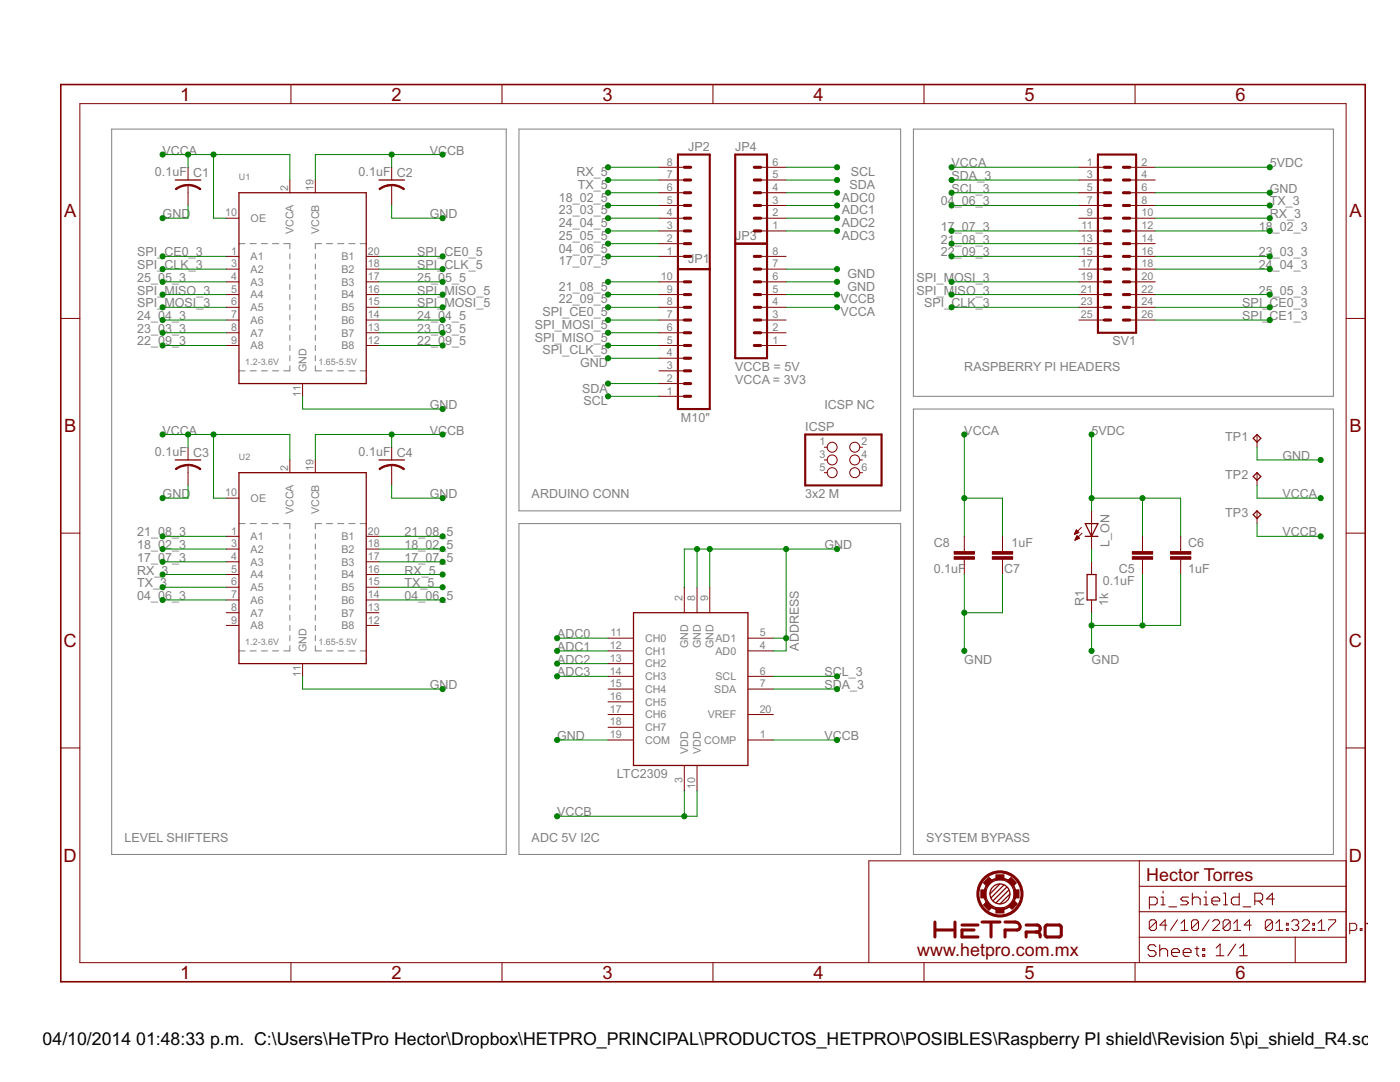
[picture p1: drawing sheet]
<svg xmlns="http://www.w3.org/2000/svg" width="279mm" height="216mm" viewBox="0 0 279 216" stroke-linecap="round" stroke-linejoin="round" font-family="sans-serif">
<g fill="none" stroke="#808080" stroke-width=".2">
<path d="M22.3 25.8h78.7v144.7h-78.7zM103.6 25.8h76.1v76.1h-76.1zM182.3 25.8h83.8v53.3h-83.8zM47.7 48.6h1.2M49.9 48.6h1.2M52.2 48.6h1.2M54.4 48.6h1.2M56.6 48.6h1.2v1M57.8 50.7v1M57.8 52.7v1M57.8 54.7v1M57.8 56.7v1.1"/>
<path d="M57.8 58.8v1M62.9 50.7v1M62.9 52.7v1M62.9 54.7v1M62.9 56.7v1.1M62.9 58.8v1M64.2 48.6h-1.3v1M65.2 48.6h1.2M67.4 48.6h1.2M69.6 48.6h1.2M71.9 48.6h1.2M47.7 74h1.2"/>
<path d="M49.9 74h1.2M52.2 74h1.2M54.4 74h1.2M57.8 73v1h-1.2M57.8 60.8v1M57.8 62.8v1.1M57.8 64.9v1M57.8 66.9v1M57.8 68.9v1.1M57.8 71v1M62.9 73v1h1.3M62.9 60.8v1"/>
<path d="M62.9 62.8v1.1M62.9 64.9v1M62.9 66.9v1M62.9 68.9v1.1M62.9 71v1M65.2 74h1.2M67.4 74h1.2M69.6 74h1.2M71.9 74h1.2M182.3 81.6h83.8v88.9h-83.8zM47.7 104.5h1.2M49.9 104.5h1.2"/>
<path d="M52.2 104.5h1.2M54.4 104.5h1.2M56.6 104.5h1.2v1M57.8 106.5v1M57.8 108.5v1.1M57.8 110.6v1M57.8 112.6v1M57.8 114.6v1.1M57.8 116.7v1M57.8 118.7v1M62.9 106.5v1M62.9 108.5v1.1"/>
<path d="M62.9 110.6v1M62.9 112.6v1M62.9 114.6v1.1M62.9 116.7v1M62.9 118.7v1M64.2 104.5h-1.3v1M65.2 104.5h1.2M67.4 104.5h1.2M69.6 104.5h1.2M71.9 104.5h1.2M103.6 104.5h76.1v66h-76.1zM47.7 129.9h1.2"/>
<path d="M49.9 129.9h1.2M52.2 129.9h1.2M54.4 129.9h1.2M57.8 120.7v1.1M57.8 122.7v1.1M57.8 124.8v1M57.8 126.8v1M57.8 128.8v1.1h-1.2M62.9 120.7v1.1M62.9 122.7v1.1M62.9 124.8v1M62.9 126.8v1"/>
<path d="M62.9 128.8v1.1h1.3M65.2 129.9h1.2M67.4 129.9h1.2M69.6 129.9h1.2M71.9 129.9h1.2"/>
</g>
<g fill="none" stroke="#800000" stroke-width=".25">
<path d="M35 35.9h5.1M47.7 38.5h25.4v38h-25.4zM75.6 35.9h5.1M35 91.8h5.1M47.7 94.3h25.4v38.1h-25.4zM75.6 91.8h5.1M250.1 87.5l.8-.8 .7 .8-.7 .7zM250.1 95.1l.8-.8 .7 .8-.7 .7zM216.6 104.5h2.5l-1.3 2.5zM216.6 107h2.5M217 114.6h1.7v5.1h-1.7zM250.1 102.7l.8-.8 .7 .8-.7 .8z"/>
<path d="M126.4 122.3h22.9v30.4h-22.9zM199.6 176.4l-2 2M200.4 176.6l-2.6 2.6M201 177l-2.8 2.8M201.4 177.6l-2.6 2.6M201.6 178.4l-2 2"/>
<circle cx="199.6" cy="178.4" r="3.2"/>
<circle cx="199.6" cy="178.4" r="3.1"/>
<circle cx="199.6" cy="178.4" r="2.84"/>
<circle cx="199.6" cy="178.4" r="1.99"/>
</g>
<g fill="none" stroke="#800000" stroke-width=".2">
<path d="M58.1 16.9v3.8M100.2 16.9v3.8M142.3 16.9v3.8M184.4 16.9v3.8M226.5 16.9v3.8M15.9 20.7h252.7v171.4h-252.7zM37.5 33.4v2.5M37.5 36.9v4.1M57.8 35.9v2.6M62.9 35.9v2.6M78.2 33.4v2.5M78.2 36.9v4.1"/>
<path d="M131.5 38.5h5.1M131.5 35.9h5.1M131.5 33.4h5.1M151.8 38.5h5.1M151.8 35.9h5.1M151.8 33.4h5.1M215.3 38.5h5.1M215.3 35.9h5.1M215.3 33.4h5.1M225.5 38.5h5M225.5 35.9h5M225.5 33.4h5"/>
<path d="M45.1 51.2h2.6M45.1 53.7h2.6M45.1 56.2h2.6M45.1 58.8h2.6M45.1 43.5h2.6M73.1 51.2h2.5M73.1 53.7h2.5M73.1 56.2h2.5M73.1 58.8h2.5M131.5 51.2h5.1M131.5 56.2h5.1M131.5 58.8h5.1"/>
<path d="M131.5 43.5h5.1M131.5 48.6h5.1M131.5 46.1h5.1M131.5 41h5.1M151.8 51.2h5.1M151.8 53.7h5.1M151.8 56.2h5.1M151.8 58.8h5.1M151.8 43.5h5.1M151.8 46.1h5.1M151.8 41h5.1M215.3 51.2h5.1"/>
<path d="M215.3 53.7h5.1M215.3 56.2h5.1M215.3 58.8h5.1M215.3 43.5h5.1M215.3 48.6h5.1M215.3 46.1h5.1M215.3 41h5.1M225.5 51.2h5M225.5 53.7h5M225.5 56.2h5M225.5 58.8h5M225.5 43.5h5"/>
<path d="M225.5 48.6h5M225.5 46.1h5M225.5 41h5M12.1 63.5h3.8M45.1 61.3h2.6M45.1 63.9h2.6M45.1 66.4h2.6M45.1 68.9h2.6M60.4 76.5v2.6M73.1 61.3h2.5M73.1 63.9h2.5M73.1 66.4h2.5"/>
<path d="M73.1 68.9h2.5M131.5 61.3h5.1M131.5 63.9h5.1M131.5 66.4h5.1M131.5 68.9h5.1M131.5 79.1h5.1M131.5 76.5h5.1M131.5 74h5.1M131.5 71.5h5.1M151.8 61.3h5.1M151.8 63.9h5.1M151.8 66.4h5.1"/>
<path d="M151.8 68.9h5.1M215.3 61.3h5.1M215.3 63.9h5.1M225.5 61.3h5M225.5 63.9h5M268.6 63.5h3.9M37.5 89.2v2.6M37.5 92.8v4.1M45.1 99.4h2.6M57.8 91.8v2.5M62.9 91.8v2.5M78.2 89.2v2.6"/>
<path d="M78.2 92.8v4.1M164.5 89.2h.6M164.5 91.8h.6M164.5 94.3h.6M171.6 89.2h.5M171.6 91.8h.5M171.6 94.3h.5M250.9 86.7v2.5M250.9 94.3v2.6M12.1 106.4h3.8M45.1 107h2.6M45.1 109.6h2.6"/>
<path d="M45.1 112.1h2.6M45.1 114.6h2.6M45.1 117.2h2.6M45.1 119.7h2.6M73.1 107h2.5M73.1 109.6h2.5M73.1 112.1h2.5M73.1 114.6h2.5M73.1 117.2h2.5M73.1 119.7h2.5M136.6 117.2v5.1M139.1 117.2v5.1"/>
<path d="M141.6 117.2v5.1M192.4 107v3.1M192.4 111.6v3M200.1 107v3.1M200.1 111.6v3M214.5 106.5h.2M214.5 106.4h.5M214.6 106.3h.7M214.6 107.7h.1M214.6 106.2h.6M214.6 107.6h.4M214.7 106h.4"/>
<path d="M214.7 107.5h.5M214.7 105.9h.3M214.7 107.4h.7M214.8 105.8h.1M214.8 107.3h.5M214.8 105.7l-.4 .9M214.8 105.7l.5 .6M214.8 107.1h.4M214.9 107h.1M214.9 106.9l.5 .5-.9 .4zM215.3 106.3l-.9 .3M215.8 105.2l-1.4 1.4"/>
<path d="M215.9 106.4l-1.4 1.4M217.8 101.9v7.7M217.8 112.1v2.5M217.8 119.7v2.6M228 107v3.1M228 111.6v3M235.6 107v3.1M235.6 111.6v3M250.9 101.9v2.6M268.6 106.4h3.9M45.1 122.3h2.6M45.1 124.8h2.6"/>
<path d="M60.4 132.4v2.6M73.1 122.3h2.5M73.1 124.8h2.5M121.3 127.3h5.1M121.3 129.9h5.1M121.3 132.4h5.1M121.3 135h5.1M121.3 137.5h5.1M149.3 127.3h5M149.3 129.9h5M149.3 135h5M149.3 137.5h5"/>
<path d="M12.1 149.2h3.8M121.3 140h5.1M121.3 142.6h5.1M121.3 145.1h5.1M121.3 147.7h5.1M136.6 152.7v5.1M139.1 152.7v5.1M149.3 142.6h5M149.3 147.7h5M268.6 149.2h3.9M196.4 176.2l.6 .6M196.4 176.2h1.1"/>
<path d="M196.4 176.3h1.1M196.5 176.3h.9M196.6 176.4h.8M196.6 176.4h.7M196.7 176.5h.6M196.7 176.5h.5M196.7 176.6h.5M196.8 175.7h1.2M196.8 176.6h.3M196.8 176.7h.3M196.8 175.7h1.1M196.9 176.7h.1"/>
<path d="M196.9 175.6h.9M197 176.8h.1M197 175.6h.8M197 180h.1M197 180l-.6 .6M197 180l1 1M197 175.5h.7M197.1 175.4h.5M197.2 175.3h.3M197.3 175.3h.2M197.3 175.2h.1M197.4 175.2l-1 1"/>
<path d="M197.4 175.2l.6 .6M197.6 176.1l-1.2 .1M197.6 176.1h-1.2M197.7 176.1h-1.3M197.7 176h-1.2M197.8 176h-1.2M197.8 175.9h-1.2M197.9 175.9h-1.3M197.9 175.8h-1.2M198 175.8l-1 1M198 175.8h-1.3M201.2 175.8h1.2"/>
<path d="M201.2 175.8l1 1M201.2 175.7h1.1M201.3 175.9h1.2M201.3 175.7h1M201.3 175.6h.9M201.4 176h1.2M201.4 175.6h.8M201.4 175.5h.7M201.5 176.1h1.2M201.5 175.4h.5M201.5 176.1l1.3 .1M201.6 175.3h.3"/>
<path d="M201.6 176.2h1.1M201.7 176.3h1M201.7 175.3h.2M201.7 176.3h.9M201.7 175.2h.1M201.8 176.4h.8M201.8 175.2l-.6 .6M201.8 175.2l1 1M201.8 176.4h.7M201.9 176.5h.6M201.9 176.5h.5M202 176.6h.4"/>
<path d="M202 176.6h.3M202.1 176.7h.2M202.1 176.7h.1M202.2 176.8h.1M202.2 180h.4M202.2 179.9h.3M202.3 179.9h.2M202.3 179.8h.1M202.8 176.2l-.6 .6M227.4 171.8v20.3M227.4 176.8h41.2M268.6 171.8h-95.2v20.3"/>
<path d="M58.1 192.1v3.8M100.2 192.1v3.8M142.3 192.1v3.8M184.4 192.1v3.8M196.4 180.6h1.2M196.4 180.6l1 1M196.4 180.5h1.1M196.4 180.7h1.3M196.5 180.5h1M196.5 180.7h1.2M196.5 180.4h.9M196.5 180.7l1.3 .1"/>
<path d="M196.6 180.4h.8M196.6 180.8h1.2M196.6 180.3h.7M196.6 180.8l1.3 .1M196.7 180.3h.6M196.7 180.9h1.2M196.7 180.2h.5M196.7 181h1.3M196.8 180.2h.4M196.8 181h1.1M196.8 180.1h.3M196.9 181.1h.9"/>
<path d="M196.9 180h.1M197 181.2h.7M197 181.3h.7M197.1 181.3h.5M197.1 181.4h.5M197.2 181.4h.3M197.3 181.5h.1M198 181l-.6 .6M201.4 180.8l.6 .6M201.4 180.8h1.1M201.5 180.9h.9M201.5 181h.9"/>
<path d="M201.6 181h.7M201.7 181.1h.5M201.8 180.4h1.1M201.8 181.2h.3M201.8 180.3h1.1M201.8 181.3h.3M201.9 180.3h1M201.9 181.3h.1M201.9 180.2h.9M202 181.4h.1M202 180.2h.8M202 180.1h.7"/>
<path d="M202.1 180.1h.6M202.1 180h.5M202.6 180.7l-1.2 .1M202.6 180.7h-1.2M202.7 180.7h-1.2M202.7 180.6h-1.2M202.8 180.6h-1.2M202.8 180.5h-1.2M202.9 180.4l-1.2 .1M202.9 180.4h-1.2M203 180.4l-.6-.6-1 1M203 180.4l-1 1"/>
<path d="M226.5 192.1v3.8M227.4 187h41.2M227.4 181.9h41.2M230.8 183.9l-.4-.4h-.7l-.3 .4v1.4M230.8 183.9v1.4l-.4 .4h-.7l-.3-.4M230.8 183.9l-1.4 1.4M232.9 184.6h-1.4l1-1.1v2.2M235 183.5l-1.4 2.2M235.7 185.7h1.4M235.7 184.2l.7-.7v2.2M239.2 183.9l-.4-.4h-.7l-.3 .4v1.4M239.2 183.9v1.4l-.4 .4h-.7l-.3-.4"/>
<path d="M239.2 183.9l-1.4 1.4M241.3 183.5l-1.4 2.2M242 183.9l.4-.4h.7l.3 .4v.3l-1.4 1.5h1.4M245.5 183.9l-.3-.4h-.7l-.4 .4v1.4M245.5 183.9v1.4l-.3 .4h-.7l-.4-.4M245.5 183.9l-1.4 1.4M246.2 185.7h1.4M246.2 184.2l.7-.7v2.2M249.7 184.6h-1.4l1.1-1.1v2.2M253.9 183.9l-.3-.4h-.7l-.4 .4v1.4M253.9 183.9v1.4l-.3 .4h-.7l-.4-.4M253.9 183.9l-1.4 1.4"/>
<path d="M254.6 185.7h1.4M254.6 184.2l.7-.7v2.2M256.7 185.3h.4v.4h-.4zM256.7 184.2h.4v.4h-.4zM257.8 183.9l.3-.4h.7l.4 .4v.3l-.4 .4M258.5 187v5.1M258.5 184.6h.3M258.8 184.6l.4 .4v.3l-.4 .4h-.7l-.3-.4M259.9 183.9l.3-.4h.7l.4 .4v.3l-1.4 1.5h1.4M262 185.3h.3v.4h-.3zM262 184.2h.3v.4h-.3zM263 185.7h1.5"/>
<path d="M263 184.2l.8-.7v2.2M265.2 183.5h1.4v.4l-1.4 1.4v.4M269.4 185.7h1l.4-.4v-.7l-.4-.4h-1v2.2M271.5 185.3h.3v.4h-.3zM273.1 184.4l-.2-.2h-.4v1.5"/>
<circle cx="166.1" cy="91.8" r=".99"/>
<circle cx="166.1" cy="89.2" r=".99"/>
<circle cx="166.1" cy="94.3" r=".99"/>
<circle cx="170.6" cy="89.2" r=".99"/>
<circle cx="170.6" cy="94.3" r=".99"/>
<circle cx="170.6" cy="91.8" r=".99"/>
</g>
<g fill="#800000" stroke="#800000" stroke-width=".2">
<path d="M37.5 36.8h.3a3.9 3.9 0 0 1 2.3 .9l-.2 .2-.8-.5-1.6-.4z" fill-rule="evenodd"/>
<path d="M35 37.7l1.2-.7 1.3-.2v.3l-1 .1-1.4 .7z" fill-rule="evenodd"/>
<path d="M78.2 36.8h.2a3.9 3.9 0 0 1 2.3 .9l-.1 .2-1.4-.7-1-.2z" fill-rule="evenodd"/>
<path d="M75.6 37.7l1.2-.7 1.4-.2v.3l-1 .1-1.4 .7z" fill-rule="evenodd"/>
<path d="M37.5 92.6l1.4 .3 1.2 .6-.2 .2-.8-.5-1.6-.3z" fill-rule="evenodd"/>
<path d="M35 93.5l1.2-.6 1.3-.2v.2l-1.5 .3-.9 .5z" fill-rule="evenodd"/>
<path d="M78.2 92.6l1.3 .3 1.2 .6-.1 .2-.9-.5-1.5-.3z" fill-rule="evenodd"/>
<path d="M75.6 93.5l1.2-.6 1.4-.2v.2l-1.5 .3-.9 .5z" fill-rule="evenodd"/>
</g>
<path d="M135.3 30.8h6.3v50.8h-6.3zM146.7 30.8h6.4v40.7h-6.4zM219.1 30.8h7.6v35.6h-7.6zM135.3 53.7h6.3M146.7 48.6h6.4M160.7 86.7h15.2v10.2h-15.2z" fill="none" stroke="#800000" stroke-width=".42"/>
<g fill="none" stroke="#800000" stroke-width=".61">
<path d="M136.6 38.5h1.2M136.6 35.9h1.2M136.6 33.4h1.2M150.5 38.5h1.3M150.5 35.9h1.3M150.5 33.4h1.3M220.4 38.5h1.3M220.4 35.9h1.3M220.4 33.4h1.3M224.2 38.5h1.3M224.2 35.9h1.3M224.2 33.4h1.3"/>
<path d="M136.6 58.8h1.2M136.6 56.2h1.2M136.6 46.1h1.2M136.6 48.6h1.2M136.6 51.2h1.2M136.6 41h1.2M136.6 43.5h1.2M150.5 58.8h1.3M150.5 56.2h1.3M150.5 46.1h1.3M150.5 51.2h1.3M150.5 41h1.3"/>
<path d="M150.5 43.5h1.3M150.5 53.7h1.3M220.4 58.8h1.3M220.4 56.2h1.3M220.4 46.1h1.3M220.4 48.6h1.3M220.4 51.2h1.3M220.4 41h1.3M220.4 43.5h1.3M220.4 53.7h1.3M224.2 58.8h1.3M224.2 56.2h1.3"/>
<path d="M224.2 46.1h1.3M224.2 48.6h1.3M224.2 51.2h1.3M224.2 41h1.3M224.2 43.5h1.3M224.2 53.7h1.3M136.6 74h1.2M136.6 76.5h1.2M136.6 79.1h1.2M136.6 68.9h1.2M136.6 71.5h1.2M136.6 66.4h1.2"/>
<path d="M136.6 63.9h1.2M136.6 61.3h1.2M150.5 68.9h1.3M150.5 66.4h1.3M150.5 63.9h1.3M150.5 61.3h1.3M220.4 63.9h1.3M220.4 61.3h1.3M224.2 63.9h1.3M224.2 61.3h1.3M186.6 184v3M186.8 185.6h3.4"/>
<path d="M190.6 184v3M192 184.6h3.2M194.4 185.6h-2.4v1.4h3.2M196 184h3.6M197.8 184.2v2.8M200.6 184h2a.82 .82 0 0 1 .9 .6 .82 .82 0 0 1-.5 1h-2.4v1.4M204.8 184.6h2.2a.71 .71 0 0 1 .6 .7 .71 .71 0 0 1-.6 .7h-2.2v1M206.8 186l.4 .1a.81 .81 0 0 1 .4 .9M208.7 184.7l.3-.1h2.5l.3 .4v1.6l-.1 .3-.3 .1-2.7-.1-.1-.3v-1.6z"/>
<circle cx="199.6" cy="178.4" r="4.4"/>
</g>
<g fill="#800000" stroke="#800000" stroke-width=".2">
<path d="M226 110.1h4v.5h-4z"/>
<path d="M226 111.1h4v.5h-4z"/>
<path d="M233.6 111.1h4.1v.5h-4.1z"/>
<path d="M233.6 110.1h4.1v.5h-4.1z"/>
<path d="M198 110.1h4.1v.5h-4.1z"/>
<path d="M198 111.1h4.1v.5h-4.1z"/>
<path d="M190.4 111.1h4.1v.5h-4.1z"/>
<path d="M190.4 110.1h4.1v.5h-4.1z"/>
<path d="M198.8 174.6h1.6v1h-1.6z"/>
<path d="M198.8 181.2h1.6v1h-1.6z"/>
<path d="M202.4 177.6h1v1.6h-1z"/>
<path d="M195.7 177.6h1.1v1.6h-1.1z"/>
</g>
<g fill="none" stroke="#800000" stroke-width=".21">
<path d="M231.7 179h.4v1.6M232.1 177.8v.4M237.2 179h-1.2l-.4 .4 .4 .4h.8l.4 .4-.4 .4h-1.2M238 179.4l.3-.4h.8l.4 .4v1.2M238 178.2v2.4M240.3 179h.4v1.6M240.7 177.8v.4M241.9 179.8h1.5v-.4l-.4-.4h-.7l-.4 .4v.8l.4 .4h.7M244.2 178.2h.4v2.4M247.3 178.2v2.4h-1.2l-.4-.4v-.8l.4-.4h1.2M250.4 179.8h1.2l.4-.4v-.8l-.4-.4h-1.2v2.4M251.2 179.8l.8 .8"/>
<path d="M254.3 179.4h-1.5l1.1-1.2v2.4M229.4 180.6h1.1l.4-.4v-.8l-.4-.4h-1.1v2.3M230.7 188.9l-.4-.4h-.8l-.4 .4v.4l.4 .4h.8l.4 .4v.4l-.4 .3h-.8l-.4-.3M231.5 188.5v2.3M231.5 189.7l.4-.4h.7l.4 .4v1.1M231.7 180.6h.8M233.3 181h1.5M233.8 190.1h1.6v-.4l-.4-.4h-.8l-.4 .4v.8l.4 .3h.8M236.1 190.1h1.6v-.4l-.4-.4h-.8l-.4 .4v.8l.4 .3h.8M238.5 189.3h.8M238.9 188.9v1.6l.4 .3M240 189.3h.4v.4h-.4z"/>
<path d="M240 190.5h.4v.3h-.4zM240.3 180.6h.8M242.7 189.2l.8-.8v2.3M242.7 190.7h1.6M244.2 180.6h.8M246.6 188.4l-1.6 2.3M247.4 190.7h1.5M247.4 189.2l.8-.8v2.3M248.1 181h1.5"/>
</g>
<path d="M12.1 16.9h260.4v179h-260.4z" fill="none" stroke="#800000" stroke-width=".32"/>
<g fill="none" stroke="#008000" stroke-width=".2">
<path d="M32.4 30.8h25.4v5.1M37.5 30.8v2.6M42.6 30.8v12.7h2.5M78.2 30.8v2.6M88.3 30.8h-25.4v5.1M121.3 33.4h10.2M121.3 35.9h10.2M121.3 38.5h10.2M156.9 33.4h10.1M156.9 35.9h10.1M156.9 38.5h10.1M189.9 33.4h25.4"/>
<path d="M189.9 35.9h25.4M189.9 38.5h25.4M230.5 33.4h22.9M230.5 38.5h22.9M32.4 58.8h12.7M32.4 56.2h12.7M32.4 53.7h12.7M32.4 51.2h12.7M37.5 41v2.5h-5.1M75.6 58.8h12.7M75.6 56.2h12.7M75.6 53.7h12.7"/>
<path d="M75.6 51.2h12.7M78.2 41v2.5h10.1M121.3 43.5h10.2M121.3 58.8h10.2M121.3 56.2h10.2M121.3 41h10.2M121.3 46.1h10.2M121.3 48.6h10.2M121.3 51.2h10.2M156.9 43.5h10.1M156.9 58.8h10.1M156.9 56.2h10.1"/>
<path d="M156.9 53.7h10.1M156.9 41h10.1M156.9 46.1h10.1M189.9 58.8h25.4M189.9 56.2h25.4M189.9 41h25.4M189.9 46.1h25.4M189.9 48.6h25.4M189.9 51.2h25.4M230.5 43.5h22.9M230.5 58.8h22.9M230.5 53.7h22.9"/>
<path d="M230.5 41h22.9M230.5 46.1h22.9M230.5 51.2h22.9M32.4 61.3h12.7M32.4 66.4h12.7M32.4 63.9h12.7M32.4 68.9h12.7M60.4 79.1v2.5h27.9M75.6 61.3h12.7M75.6 66.4h12.7M75.6 63.9h12.7M75.6 68.9h12.7"/>
<path d="M121.3 61.3h10.2M121.3 71.5h10.2M121.3 66.4h10.2M121.3 63.9h10.2M121.3 68.9h10.2M121.3 79.1h10.2M121.3 76.5h10.2M156.9 61.3h10.1M189.9 61.3h25.4M230.5 61.3h22.9M230.5 63.9h22.9M32.4 86.7h25.4v5.1"/>
<path d="M37.5 86.7v2.5M37.5 96.9v2.5h-5.1M42.6 86.7v12.7h2.5M78.2 96.9v2.5h10.1M78.2 86.7v2.5M88.3 86.7h-25.4v5.1M192.4 99.4h7.7v7.6M192.4 86.7v20.3M217.8 99.4h17.8v7.6M217.8 86.7v15.2M228 99.4v7.6M250.9 96.9v2.5h12.7"/>
<path d="M250.9 89.2v2.6h12.7M32.4 114.6h12.7M32.4 117.2h12.7M32.4 107h12.7M32.4 109.6h12.7M32.4 119.7h12.7M32.4 112.1h12.7M75.6 114.6h12.7M75.6 117.2h12.7M75.6 107h12.7M75.6 109.6h12.7M75.6 119.7h12.7"/>
<path d="M75.6 112.1h12.7M139.1 109.6v7.6M141.6 109.6v7.6M156.9 109.6v20.3h-2.6M167 109.6h-30.4v7.6M192.4 114.6v15.3M200.1 114.6v7.7h-7.7M217.8 109.6v2.5M228 114.6v10.2M235.6 114.6v10.2h-17.8M250.9 104.5v2.5h12.7M60.4 135v2.5h27.9"/>
<path d="M111.2 127.3h10.1M111.2 129.9h10.1M111.2 132.4h10.1M111.2 135h10.1M154.3 137.5h12.7M154.3 127.3h2.6M154.3 135h12.7M217.8 122.3v7.6M111.2 147.7h10.1M136.6 157.8v5.1M139.1 157.8v5.1h-27.9M154.3 147.7h12.7"/>
</g>
<g fill="#008000" stroke="#008000" stroke-width=".2">
<circle cx="88.3" cy="114.6" r=".51"/>
<circle cx="121.3" cy="33.4" r=".51"/>
<circle cx="88.3" cy="117.2" r=".51"/>
<circle cx="121.3" cy="35.9" r=".51"/>
<circle cx="42.6" cy="30.8" r=".51"/>
<circle cx="37.5" cy="30.8" r=".51"/>
<circle cx="32.4" cy="30.8" r=".51"/>
<circle cx="32.4" cy="86.7" r=".51"/>
<circle cx="42.6" cy="86.7" r=".51"/>
<circle cx="37.5" cy="86.7" r=".51"/>
<circle cx="167" cy="61.3" r=".51"/>
<circle cx="189.9" cy="33.4" r=".51"/>
<circle cx="192.4" cy="86.7" r=".51"/>
<circle cx="192.4" cy="99.4" r=".51"/>
<circle cx="263.6" cy="99.4" r=".51"/>
<circle cx="78.2" cy="30.8" r=".51"/>
<circle cx="88.3" cy="30.8" r=".51"/>
<circle cx="88.3" cy="86.7" r=".51"/>
<circle cx="78.2" cy="86.7" r=".51"/>
<circle cx="167" cy="147.7" r=".51"/>
<circle cx="136.6" cy="162.9" r=".51"/>
<circle cx="111.2" cy="162.9" r=".51"/>
<circle cx="167" cy="58.8" r=".51"/>
<circle cx="263.6" cy="107" r=".51"/>
<circle cx="32.4" cy="43.5" r=".51"/>
<circle cx="88.3" cy="43.5" r=".51"/>
<circle cx="88.3" cy="81.6" r=".51"/>
<circle cx="32.4" cy="99.4" r=".51"/>
<circle cx="88.3" cy="99.4" r=".51"/>
<circle cx="88.3" cy="137.5" r=".51"/>
<circle cx="139.1" cy="109.6" r=".51"/>
<circle cx="141.6" cy="109.6" r=".51"/>
<circle cx="156.9" cy="127.3" r=".51"/>
<circle cx="156.9" cy="109.6" r=".51"/>
<circle cx="167" cy="109.6" r=".51"/>
<circle cx="111.2" cy="147.7" r=".51"/>
<circle cx="167" cy="56.2" r=".51"/>
<circle cx="167" cy="53.7" r=".51"/>
<circle cx="121.3" cy="71.5" r=".51"/>
<circle cx="253.4" cy="38.5" r=".51"/>
<circle cx="217.8" cy="124.8" r=".51"/>
<circle cx="228" cy="124.8" r=".51"/>
<circle cx="217.8" cy="129.9" r=".51"/>
<circle cx="192.4" cy="129.9" r=".51"/>
<circle cx="192.4" cy="122.3" r=".51"/>
<circle cx="263.6" cy="91.8" r=".51"/>
<circle cx="253.4" cy="33.4" r=".51"/>
<circle cx="217.8" cy="99.4" r=".51"/>
<circle cx="228" cy="99.4" r=".51"/>
<circle cx="217.8" cy="86.7" r=".51"/>
<circle cx="253.4" cy="41" r=".51"/>
<circle cx="32.4" cy="117.2" r=".51"/>
<circle cx="253.4" cy="43.5" r=".51"/>
<circle cx="32.4" cy="114.6" r=".51"/>
<circle cx="111.2" cy="127.3" r=".51"/>
<circle cx="167" cy="38.5" r=".51"/>
<circle cx="111.2" cy="129.9" r=".51"/>
<circle cx="167" cy="41" r=".51"/>
<circle cx="111.2" cy="132.4" r=".51"/>
<circle cx="167" cy="43.5" r=".51"/>
<circle cx="111.2" cy="135" r=".51"/>
<circle cx="167" cy="46.1" r=".51"/>
<circle cx="121.3" cy="38.5" r=".51"/>
<circle cx="88.3" cy="109.6" r=".51"/>
<circle cx="121.3" cy="41" r=".51"/>
<circle cx="88.3" cy="66.4" r=".51"/>
<circle cx="121.3" cy="43.5" r=".51"/>
<circle cx="88.3" cy="63.9" r=".51"/>
<circle cx="121.3" cy="46.1" r=".51"/>
<circle cx="88.3" cy="56.2" r=".51"/>
<circle cx="121.3" cy="48.6" r=".51"/>
<circle cx="88.3" cy="119.7" r=".51"/>
<circle cx="121.3" cy="51.2" r=".51"/>
<circle cx="88.3" cy="112.1" r=".51"/>
<circle cx="121.3" cy="56.2" r=".51"/>
<circle cx="88.3" cy="107" r=".51"/>
<circle cx="121.3" cy="58.8" r=".51"/>
<circle cx="88.3" cy="68.9" r=".51"/>
<circle cx="121.3" cy="61.3" r=".51"/>
<circle cx="88.3" cy="51.2" r=".51"/>
<circle cx="121.3" cy="63.9" r=".51"/>
<circle cx="88.3" cy="61.3" r=".51"/>
<circle cx="121.3" cy="66.4" r=".51"/>
<circle cx="88.3" cy="58.8" r=".51"/>
<circle cx="121.3" cy="68.9" r=".51"/>
<circle cx="88.3" cy="53.7" r=".51"/>
<circle cx="167" cy="33.4" r=".51"/>
<circle cx="121.3" cy="79.1" r=".51"/>
<circle cx="167" cy="35.9" r=".51"/>
<circle cx="121.3" cy="76.5" r=".51"/>
<circle cx="189.9" cy="35.9" r=".51"/>
<circle cx="167" cy="137.5" r=".51"/>
<circle cx="189.9" cy="38.5" r=".51"/>
<circle cx="167" cy="135" r=".51"/>
<circle cx="189.9" cy="41" r=".51"/>
<circle cx="32.4" cy="119.7" r=".51"/>
<circle cx="189.9" cy="46.1" r=".51"/>
<circle cx="32.4" cy="112.1" r=".51"/>
<circle cx="189.9" cy="48.6" r=".51"/>
<circle cx="32.4" cy="107" r=".51"/>
<circle cx="189.9" cy="51.2" r=".51"/>
<circle cx="32.4" cy="68.9" r=".51"/>
<circle cx="189.9" cy="56.2" r=".51"/>
<circle cx="32.4" cy="61.3" r=".51"/>
<circle cx="189.9" cy="58.8" r=".51"/>
<circle cx="32.4" cy="58.8" r=".51"/>
<circle cx="189.9" cy="61.3" r=".51"/>
<circle cx="32.4" cy="53.7" r=".51"/>
<circle cx="253.4" cy="46.1" r=".51"/>
<circle cx="32.4" cy="109.6" r=".51"/>
<circle cx="253.4" cy="51.2" r=".51"/>
<circle cx="32.4" cy="66.4" r=".51"/>
<circle cx="253.4" cy="53.7" r=".51"/>
<circle cx="32.4" cy="63.9" r=".51"/>
<circle cx="253.4" cy="58.8" r=".51"/>
<circle cx="32.4" cy="56.2" r=".51"/>
<circle cx="253.4" cy="61.3" r=".51"/>
<circle cx="32.4" cy="51.2" r=".51"/>
<circle cx="253.4" cy="63.9" r=".51"/>
</g>
<g font-size="4.1" fill="#800000">
<text x="36" y="20.1">1</text>
<text x="78.1" y="20.1">2</text>
<text x="120.2" y="20.1">3</text>
<text x="162.3" y="20.1">4</text>
<text x="204.5" y="20.1">5</text>
<text x="246.6" y="20.1">6</text>
<text x="12.8" y="43.4">A</text>
<text x="269.3" y="43.4">A</text>
<text x="12.8" y="86.3">B</text>
<text x="269.3" y="86.3">B</text>
<text x="12.7" y="129.1">C</text>
<text x="269.2" y="129.1">C</text>
<text x="12.7" y="172">D</text>
<text x="269.2" y="172">D</text>
<text x="36" y="195.3">1</text>
<text x="78.1" y="195.3">2</text>
<text x="120.2" y="195.3">3</text>
<text x="162.3" y="195.3">4</text>
<text x="204.5" y="195.3">5</text>
<text x="246.6" y="195.3">6</text>
</g>
<g font-size="4" fill="#800000">
<text x="228.8" y="175.8">Hector Torres</text>
<text x="183.1" y="190.8">www.hetpro.com.mx</text>
</g>
<g font-size="4">
<text x="8.5" y="208.5">04/10/2014</text>
<text x="27.2" y="208.5">01:48:33 p.m. C:\Users\HeTPro Hector\Dropbox\HETPRO_PRINCIPAL\PRODUCTOS_HETPRO\POSIBLES\Raspberry PI shield\Revision 5\pi_shield_R4.sch (Sh</text>
</g>
<g font-size="2.8" fill="#808080">
<text x="30.9" y="35">0.1uF</text>
<text x="32.4" y="30.8">VCCA</text>
<text x="38.5" y="35.3">C1</text>
<text x="71.6" y="35">0.1uF</text>
<text x="79.2" y="35.3">C2</text>
<text x="85.8" y="30.8">VCCB</text>
<text x="115.1" y="35.2">RX_5</text>
<text x="137.3" y="30.1">JP2</text>
<text x="146.7" y="30.1">JP4</text>
<text x="169.8" y="35.2">SCL</text>
<text x="189.9" y="33.4">VCCA</text>
<text x="189.9" y="35.9">SDA_3</text>
<text x="253.4" y="33.4">5VDC</text>
<text x="111.6" y="40.2">18_02_5</text>
<text x="115.3" y="37.7">TX_5</text>
<text x="168" y="40.2">ADC0</text>
<text x="169.5" y="37.7">SDA</text>
<text x="187.8" y="41">04_06_3</text>
<text x="189.9" y="38.5">SCL_3</text>
<text x="253.4" y="38.5">GND</text>
<text x="253.4" y="41">TX_3</text>
<text x="32.4" y="43.5">GND</text>
<text x="85.8" y="43.5">GND</text>
<text x="111.6" y="42.8">23_03_5</text>
<text x="111.6" y="45.3">24_04_5</text>
<text x="111.6" y="47.9">25_05_5</text>
<text x="146.7" y="47.9">JP3</text>
<text x="168" y="42.8">ADC1</text>
<text x="168" y="45.3">ADC2</text>
<text x="168" y="47.9">ADC3</text>
<text x="187.8" y="46.1">17_07_3</text>
<text x="251.2" y="46.1">18_02_3</text>
<text x="253.4" y="43.5">RX_3</text>
<text x="27.4" y="53.7">SPI_CLK_3</text>
<text x="27.4" y="51.2">SPI_CE0_3</text>
<text x="83.2" y="51.2">SPI_CE0_5</text>
<text x="83.2" y="53.7">SPI_CLK_5</text>
<text x="111.6" y="50.4">04_06_5</text>
<text x="111.6" y="52.9">17_07_5</text>
<text x="137.3" y="52.4">JP1</text>
<text x="187.8" y="48.6">21_08_3</text>
<text x="187.8" y="51.2">22_09_3</text>
<text x="251.2" y="51.2">23_03_3</text>
<text x="251.2" y="53.7">24_04_3</text>
<text x="27.4" y="58.8">SPI_MISO_3</text>
<text x="27.4" y="56.2">25_05_3</text>
<text x="83.2" y="56.2">25_05_5</text>
<text x="83.2" y="58.8">SPI_MISO_5</text>
<text x="111.6" y="58">21_08_5</text>
<text x="169.1" y="58">GND</text>
<text x="169.1" y="55.5">GND</text>
<text x="182.9" y="56.2">SPI_MOSI_3</text>
<text x="182.9" y="58.8">SPI_MISO_3</text>
<text x="251.2" y="58.8">25_05_3</text>
<text x="27.4" y="61.3">SPI_MOSI_3</text>
<text x="27.4" y="63.9">24_04_3</text>
<text x="83.2" y="63.9">24_04_5</text>
<text x="83.2" y="61.3">SPI_MOSI_5</text>
<text x="106.7" y="65.6">SPI_MOSI_5</text>
<text x="108.2" y="63.1">SPI_CE0_5</text>
<text x="111.6" y="60.6">22_09_5</text>
<text x="167.7" y="63.1">VCCA</text>
<text x="167.7" y="60.6">VCCB</text>
<text x="184.4" y="61.3">SPI_CLK_3</text>
<text x="247.9" y="61.3">SPI_CE0_3</text>
<text x="247.9" y="63.9">SPI_CE1_3</text>
<text x="27.4" y="68.9">22_09_3</text>
<text x="27.4" y="66.4">23_03_3</text>
<text x="83.2" y="66.4">23_03_5</text>
<text x="83.2" y="68.9">22_09_5</text>
<text x="106.7" y="68.2">SPI_MISO_5</text>
<text x="108.2" y="70.7">SPI_CLK_5</text>
<text x="222" y="68.9">SV1</text>
<text x="115.8" y="73.2">GND</text>
<text x="146.7" y="74">VCCB = 5V</text>
<text x="146.7" y="76.5">VCCA = 3V3</text>
<text x="192.5" y="74">RASPBERRY PI HEADERS</text>
<text x="85.8" y="81.6">GND</text>
<text x="116.2" y="78.3">SDA</text>
<text x="116.5" y="80.9">SCL</text>
<text x="164.5" y="81.6">ICSP NC</text>
<text x="32.4" y="86.7">VCC</text>
<text x="37.7" y="86.7">A</text>
<text x="85.8" y="86.7">VCCB</text>
<text x="135.9" y="84.2">M10&quot;</text>
<text x="160.7" y="86.1">ICSP</text>
<text x="192.5" y="86.7">VCCA</text>
<text x="217.9" y="86.7">5VDC</text>
<text x="244.5" y="88">TP1</text>
<text x="30.9" y="90.9">0.1uF</text>
<text x="38.5" y="91.1">C3</text>
<text x="71.6" y="90.9">0.1uF</text>
<text x="79.2" y="91.1">C4</text>
<text x="244.5" y="95.6">TP2</text>
<text x="255.9" y="91.8">GND</text>
<text x="32.4" y="99.4">GND</text>
<text x="85.8" y="99.4">GND</text>
<text x="106.1" y="99.4">ARDUINO CONN</text>
<text x="160.7" y="99.4">3x2 M</text>
<text x="255.9" y="99.4">VCCA</text>
<text x="27.4" y="107">21_08_3</text>
<text x="80.7" y="107">21_08_5</text>
<text x="244.5" y="103.2">TP3</text>
<text x="255.9" y="107">VCCB</text>
<text x="27.4" y="112.1">17_07_3</text>
<text x="27.4" y="109.6">18_02_3</text>
<text x="80.7" y="109.6">18_02_5</text>
<text x="80.7" y="112.1">17_07_5</text>
<text x="164.5" y="109.6">GND</text>
<text x="186.4" y="109.2">C8</text>
<text x="201.8" y="109.2">1uF</text>
<text x="221.4" y="109.1" transform="rotate(-90 221.4 109.1)">L_ON</text>
<text x="237.2" y="109.2">C6</text>
<text x="27.4" y="117.2">TX_3</text>
<text x="27.4" y="114.6">RX_3</text>
<text x="27.4" y="119.7">04_06_3</text>
<text x="80.7" y="114.6">RX_5</text>
<text x="80.7" y="117.2">TX_5</text>
<text x="80.7" y="119.7">04_06_5</text>
<text x="186.4" y="114.3">0.1uF</text>
<text x="200.4" y="114.3">C7</text>
<text x="220.1" y="116.8">0.1uF</text>
<text x="223.3" y="114.3">C5</text>
<text x="237.2" y="114.3">1uF</text>
<text x="216.4" y="121" transform="rotate(-90 216.4 121)">R1</text>
<text x="221.2" y="121" transform="rotate(-90 221.2 121)">1k</text>
<text x="111.2" y="127.3">ADC0</text>
<text x="111.2" y="129.9">ADC1</text>
<text x="159.4" y="129.9" transform="rotate(-90 159.4 129.9)">ADDRESS</text>
<text x="85.8" y="137.5">GND</text>
<text x="111.2" y="132.4">ADC2</text>
<text x="111.2" y="135">ADC3</text>
<text x="164.5" y="137.5">SDA_3</text>
<text x="164.5" y="135">SCL_3</text>
<text x="192.5" y="132.4">GND</text>
<text x="217.9" y="132.4">GND</text>
<text x="111.2" y="147.6">GND</text>
<text x="164.5" y="147.6">VCCB</text>
<text x="123.1" y="155.3">LTC2309</text>
<text x="24.8" y="168">LEVEL SHIFTERS</text>
<text x="106.1" y="168">ADC 5V I2C</text>
<text x="111.2" y="162.9">VCCB</text>
<text x="184.8" y="168">SYSTEM BYPASS</text>
</g>
<g font-size="2.4" fill="#808080">
<text x="133.1" y="35.6">7</text>
<text x="133.1" y="33">8</text>
<text x="154.2" y="35.6">5</text>
<text x="154.2" y="33">6</text>
<text x="216.9" y="33">1</text>
<text x="216.9" y="35.6">3</text>
<text x="227.8" y="33">2</text>
<text x="227.8" y="35.6">4</text>
<text x="57.5" y="38.1" transform="rotate(-90 57.5 38.1)">2</text>
<text x="62.6" y="38.1" transform="rotate(-90 62.6 38.1)">19</text>
<text x="133.1" y="40.6">5</text>
<text x="133.1" y="38.1">6</text>
<text x="154.2" y="40.6">3</text>
<text x="154.2" y="38.1">4</text>
<text x="216.9" y="38.1">5</text>
<text x="216.9" y="40.6">7</text>
<text x="227.8" y="38.1">6</text>
<text x="227.8" y="40.6">8</text>
<text x="45" y="43.2">10</text>
<text x="50" y="44.3">OE</text>
<text x="58.6" y="46.7" transform="rotate(-90 58.6 46.7)">VCCA</text>
<text x="63.7" y="46.7" transform="rotate(-90 63.7 46.7)">VCCB</text>
<text x="133.1" y="45.7">3</text>
<text x="133.1" y="43.2">4</text>
<text x="154.2" y="45.7">1</text>
<text x="154.2" y="43.2">2</text>
<text x="215.8" y="45.7">11</text>
<text x="216.9" y="43.2">9</text>
<text x="227.8" y="43.2">10</text>
<text x="227.8" y="45.7">12</text>
<text x="46.1" y="50.8">1</text>
<text x="46.1" y="53.3">3</text>
<text x="50" y="51.9">A1</text>
<text x="68.1" y="51.9">B1</text>
<text x="73.4" y="50.8">20</text>
<text x="73.4" y="53.3">18</text>
<text x="133.1" y="50.8">1</text>
<text x="133.1" y="48.3">2</text>
<text x="154.2" y="53.3">7</text>
<text x="154.2" y="50.8">8</text>
<text x="215.7" y="48.3">13</text>
<text x="215.7" y="50.8">15</text>
<text x="215.7" y="53.3">17</text>
<text x="227.8" y="48.3">14</text>
<text x="227.8" y="50.8">16</text>
<text x="227.8" y="53.3">18</text>
<text x="46.1" y="55.9">4</text>
<text x="46.1" y="58.4">5</text>
<text x="50" y="54.5">A2</text>
<text x="50" y="57">A3</text>
<text x="50" y="59.5">A4</text>
<text x="68.1" y="54.5">B2</text>
<text x="68.1" y="57">B3</text>
<text x="68.1" y="59.5">B4</text>
<text x="73.4" y="55.9">17</text>
<text x="73.4" y="58.4">16</text>
<text x="131.9" y="55.9">10</text>
<text x="133.1" y="58.4">9</text>
<text x="154.2" y="58.4">5</text>
<text x="154.2" y="55.9">6</text>
<text x="215.7" y="55.9">19</text>
<text x="215.7" y="58.4">21</text>
<text x="227.8" y="55.9">20</text>
<text x="227.8" y="58.4">22</text>
<text x="46.1" y="61">6</text>
<text x="46.1" y="63.5">7</text>
<text x="50" y="62.1">A5</text>
<text x="50" y="64.6">A6</text>
<text x="68.1" y="62.1">B5</text>
<text x="68.1" y="64.6">B6</text>
<text x="73.4" y="61">15</text>
<text x="73.4" y="63.5">14</text>
<text x="133.1" y="63.5">7</text>
<text x="133.1" y="61">8</text>
<text x="154.2" y="63.5">3</text>
<text x="154.2" y="61">4</text>
<text x="215.7" y="61">23</text>
<text x="215.7" y="63.5">25</text>
<text x="227.8" y="61">24</text>
<text x="227.8" y="63.5">26</text>
<text x="46.1" y="66">8</text>
<text x="46.1" y="68.6">9</text>
<text x="50" y="67.2">A7</text>
<text x="50" y="69.7">A8</text>
<text x="68.1" y="67.2">B7</text>
<text x="68.1" y="69.7">B8</text>
<text x="73.4" y="66">13</text>
<text x="73.4" y="68.6">12</text>
<text x="133.1" y="71.1">4</text>
<text x="133.1" y="68.6">5</text>
<text x="133.1" y="66">6</text>
<text x="154.2" y="68.6">1</text>
<text x="154.2" y="66">2</text>
<text x="61.1" y="74.2" transform="rotate(-90 61.1 74.2)">GND</text>
<text x="133.1" y="76.2">2</text>
<text x="133.1" y="73.7">3</text>
<text x="60" y="79.1" transform="rotate(-90 60 79.1)">11</text>
<text x="133.1" y="78.7">1</text>
<text x="163.5" y="88.9">1</text>
<text x="171.9" y="88.9">2</text>
<text x="57.5" y="94" transform="rotate(-90 57.5 94)">2</text>
<text x="62.6" y="94" transform="rotate(-90 62.6 94)">19</text>
<text x="163.5" y="91.4">3</text>
<text x="163.5" y="94">5</text>
<text x="171.9" y="91.4">4</text>
<text x="171.9" y="94">6</text>
<text x="45" y="99">10</text>
<text x="50" y="100.2">OE</text>
<text x="46.1" y="106.7">1</text>
<text x="50" y="107.8">A1</text>
<text x="58.6" y="102.6" transform="rotate(-90 58.6 102.6)">VCCA</text>
<text x="63.7" y="102.6" transform="rotate(-90 63.7 102.6)">VCCB</text>
<text x="68.1" y="107.8">B1</text>
<text x="73.4" y="106.7">20</text>
<text x="46.1" y="109.2">3</text>
<text x="46.1" y="111.7">4</text>
<text x="50" y="110.3">A2</text>
<text x="50" y="112.9">A3</text>
<text x="68.1" y="110.3">B2</text>
<text x="68.1" y="112.9">B3</text>
<text x="73.4" y="109.2">18</text>
<text x="73.4" y="111.7">17</text>
<text x="46.1" y="114.3">5</text>
<text x="46.1" y="116.8">6</text>
<text x="46.1" y="119.4">7</text>
<text x="50" y="115.4">A4</text>
<text x="50" y="117.9">A5</text>
<text x="68.1" y="115.4">B4</text>
<text x="68.1" y="117.9">B5</text>
<text x="73.4" y="114.3">16</text>
<text x="73.4" y="116.8">15</text>
<text x="73.4" y="119.4">14</text>
<text x="136.2" y="119.9" transform="rotate(-90 136.2 119.9)">2</text>
<text x="138.8" y="119.9" transform="rotate(-90 138.8 119.9)">8</text>
<text x="141.3" y="119.9" transform="rotate(-90 141.3 119.9)">9</text>
<text x="46.1" y="121.9">8</text>
<text x="46.1" y="124.4">9</text>
<text x="50" y="120.5">A6</text>
<text x="50" y="123">A7</text>
<text x="50" y="125.6">A8</text>
<text x="68.1" y="120.5">B6</text>
<text x="68.1" y="123">B7</text>
<text x="68.1" y="125.6">B8</text>
<text x="73.4" y="121.9">13</text>
<text x="73.4" y="124.4">12</text>
<text x="61.1" y="130.1" transform="rotate(-90 61.1 130.1)">GND</text>
<text x="121.7" y="129.5">12</text>
<text x="121.9" y="127">11</text>
<text x="128.8" y="128.1">CH0</text>
<text x="128.8" y="130.6">CH1</text>
<text x="137.3" y="129.4" transform="rotate(-90 137.3 129.4)">GND</text>
<text x="139.9" y="129.4" transform="rotate(-90 139.9 129.4)">GND</text>
<text x="142.4" y="129.4" transform="rotate(-90 142.4 129.4)">GND</text>
<text x="142.8" y="128.1">AD1</text>
<text x="142.8" y="130.6">AD0</text>
<text x="151.6" y="127">5</text>
<text x="151.6" y="129.5">4</text>
<text x="60" y="135" transform="rotate(-90 60 135)">11</text>
<text x="121.7" y="132.1">13</text>
<text x="121.7" y="134.6">14</text>
<text x="121.7" y="137.1">15</text>
<text x="128.8" y="133.2">CH2</text>
<text x="128.8" y="135.7">CH3</text>
<text x="142.8" y="135.7">SCL</text>
<text x="151.6" y="134.6">6</text>
<text x="151.6" y="137.1">7</text>
<text x="121.7" y="139.7">16</text>
<text x="121.7" y="142.2">17</text>
<text x="128.8" y="138.3">CH4</text>
<text x="128.8" y="140.8">CH5</text>
<text x="128.8" y="143.3">CH6</text>
<text x="141.2" y="143.3">VREF</text>
<text x="142.6" y="138.3">SDA</text>
<text x="151.6" y="142.2">20</text>
<text x="121.7" y="144.8">18</text>
<text x="121.7" y="147.3">19</text>
<text x="128.8" y="145.9">CH7</text>
<text x="128.8" y="148.4">COM</text>
<text x="140.5" y="148.4">COMP</text>
<text x="151.6" y="147.3">1</text>
<text x="137.3" y="150.4" transform="rotate(-90 137.3 150.4)">VDD</text>
<text x="139.9" y="150.4" transform="rotate(-90 139.9 150.4)">VDD</text>
<text x="136.2" y="156.3" transform="rotate(-90 136.2 156.3)">3</text>
<text x="138.8" y="157.4" transform="rotate(-90 138.8 157.4)">10</text>
</g>
<g font-size="2" fill="#808080">
<text x="47.7" y="35.9">U1</text>
<text x="49" y="72.7">1.2-3.6V</text>
<text x="63.6" y="72.7">1.65-5.5V</text>
<text x="47.7" y="91.8">U2</text>
<text x="49" y="128.6">1.2-3.6V</text>
<text x="63.6" y="128.6">1.65-5.5V</text>
</g>
</svg>
